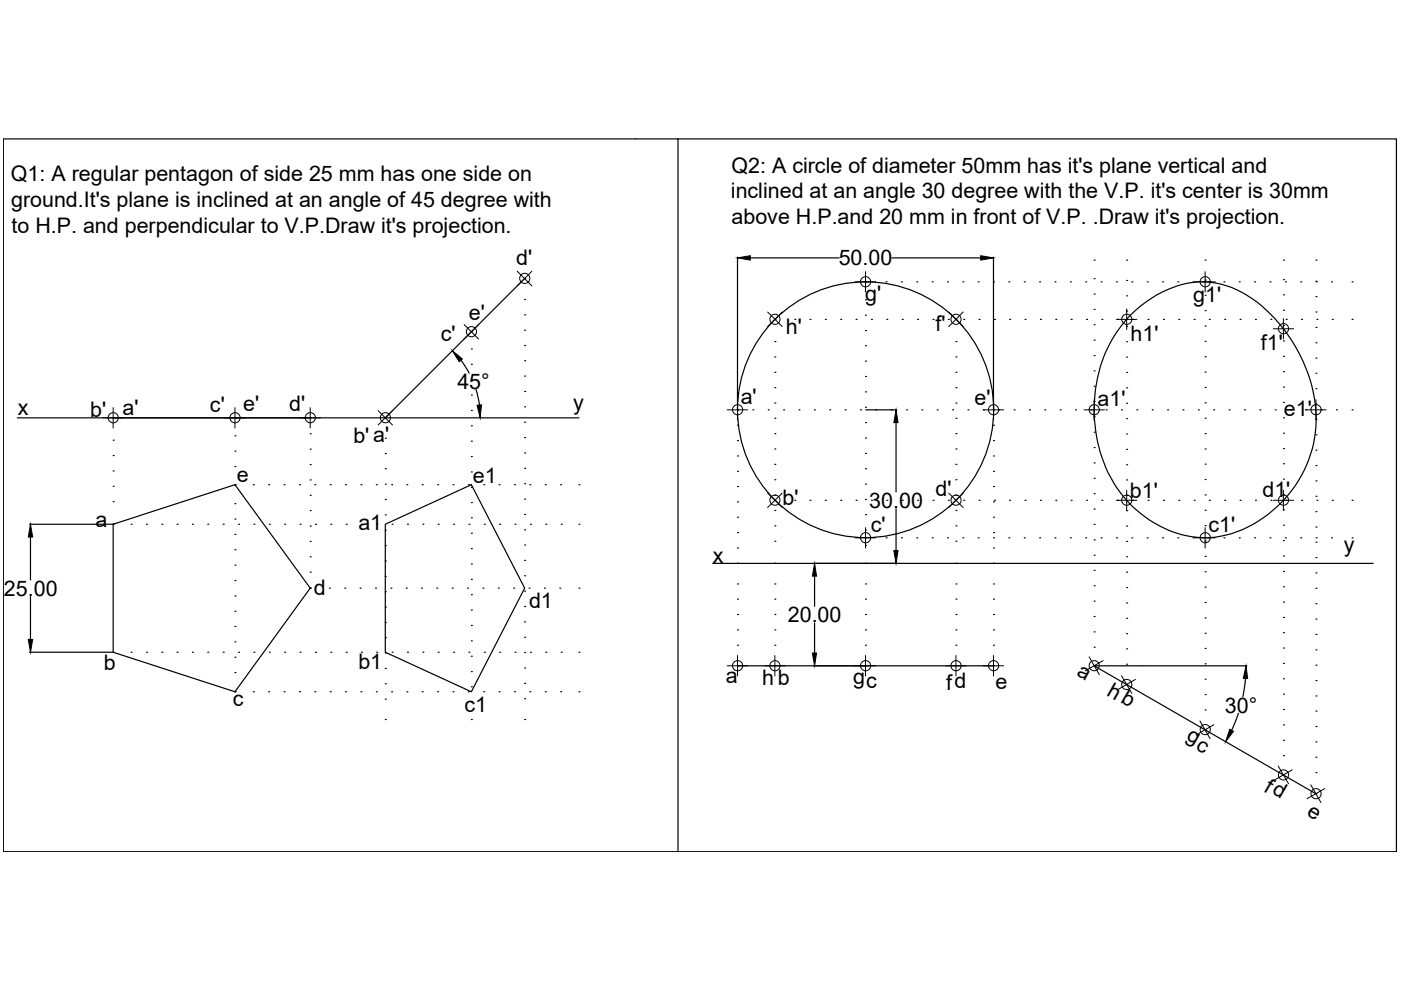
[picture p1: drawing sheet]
<svg xmlns="http://www.w3.org/2000/svg" width="297mm" height="210mm" viewBox="0 0 297 210" stroke-linecap="round" stroke-linejoin="round" font-family="sans-serif">
<!-- layer: 0 -->
<g fill="none" stroke="#000" stroke-width=".25">
<path d="M143.7 29.4h152.4v151.2h-295.4v-151.2h143v151.2M111.2 59h.1M111.2 59l-29.5 29.6M156.4 54.5v32.3M159.1 54.7h18.8M183.5 59.8h.1M187.9 59.8h.1M189.1 54.7h18.8M191.1 59.8h.1M194.4 59.8h.1M197.6 59.8h.1M200.9 59.8h.1"/>
<path d="M204.2 59.8h.1M207.4 59.8h.1M210.6 59.8h.1M210.6 54.5v32.3M213.9 59.8h.1M217.2 59.8h.1M220.4 59.8h.1M223.7 59.8h.1M226.9 59.8h.1M230.2 59.8h.1M232 55.1h.1M232 59.1h.1"/>
<path d="M233.5 59.8h.1M236.7 59.8h.1M238.9 55.1h.1M238.9 59.5h.1M240 59.8h.1M243.2 59.8h.1M246.5 59.8h.1M249.7 59.8h.1M253 59.8h.1M255.5 55.1h.1M255.5 59.4h.1M256.2 59.8h.1"/>
<path d="M259.5 59.8h.1M262.7 59.8h.1M266 59.8h.1M269.3 59.8h.1M272.1 55.1h.1M272.1 59.3h.1M272.5 59.8h.1M275.8 59.8h.1M279 55.1h.1M279 59.6h.1M279 59.8h.1M282.3 59.8h.1"/>
<path d="M286.7 59.8h.1M97.7 76.4l1.8 2.7M99.9 77.2h.1M99.9 74h.1M99.9 70.3h.1M111.2 79.7h.1M111.2 76.5h.1M111.2 73.3h.1M111.2 70h.1M111.2 66.7h.1M111.2 63.5h.1M164.3 78.9h.1"/>
<path d="M164.3 75.7h.1M164.3 72.4h.1M164.3 67.7h.1M168.5 67.7h.1M171.7 67.7h.1M175 67.7h.1M178.3 67.7h.1M181.5 67.7h.1M183.5 79.8h.1M183.5 76.6h.1M183.5 73.3h.1M183.5 70.1h.1"/>
<path d="M183.5 66.8h.1M183.5 63.6h.1M184.8 67.7h.1M188 67.7h.1M191.3 67.7h.1M194.5 67.7h.1M197.8 67.7h.1M201.1 67.7h.1M202.7 78.9h.1M202.7 75.7h.1M202.7 72.4h.1M202.7 67.7h.1"/>
<path d="M204.3 67.7h.1M207.6 67.7h.1M210.8 67.7h.1M214.1 67.7h.1M217.3 67.7h.1M220.6 67.7h.1M223.8 67.7h.1M227.1 67.7h.1M230.4 67.7h.1M232 62.3h.1M232 65.6h.1M232 68.9h.1"/>
<path d="M232 72.1h.1M232 75.4h.1M232 78.6h.1M233.6 67.7h.1M236.9 67.7h.1M238.9 62.7h.1M238.9 65.9h.1M238.9 69.2h.1M238.9 72.5h.1M238.9 75.7h.1M238.9 79h.1M239.3 67.3a23 23 0 0 1 15-7.5 20.6 20.6 0 0 1 15.1 6.9 32.4 32.4 0 0 1 9.6 23.8 25.9 25.9 0 0 1-21.4 23.4 22.9 22.9 0 0 1-20.1-9.5 30.8 30.8 0 0 1-4.2-26.6 27.1 27.1 0 0 1 6-10.5z"/>
<path d="M240.1 67.7h.1M243.4 67.7h.1M246.7 67.7h.1M249.9 67.7h.1M253.2 67.7h.1M255.5 62.6h.1M255.5 65.9h.1M255.5 69.1h.1M255.5 72.4h.1M255.5 75.6h.1M255.5 78.9h.1M256.4 67.7h.1"/>
<path d="M259.7 67.7h.1M262.9 67.7h.1M266.2 67.7h.1M269.4 67.7h.1M272.1 62.5h.1M272.1 65.8h.1M272.1 69h.1M272.1 72.3h.1M272.1 75.6h.1M272.1 78.8h.1M272.7 67.7h.1M276 67.7h.1"/>
<path d="M279 62.9h.1M279 66.2h.1M279 69.4h.1M279 72.7h.1M279 75.9h.1M279 79.1h.1M279.2 67.7h.1M282.5 67.7h.1M286.7 67.7h.1M3.7 88.6h119.1M24 88.6h.1M24 93.3h.1"/>
<path d="M24 96.6h.1M24 99.9h.1M49.8 88.6h.1M49.8 92.4h.1M49.8 95.7h.1M49.8 98.9h.1M65.8 88.6h.1M65.8 92h.1M65.8 95.2h.1M65.8 98.5h.1M81.7 99.4h.1M81.7 96.2h.1"/>
<path d="M81.7 92.9h.1M81.7 88.6h.1M99.9 96.8h.1M99.9 93.5h.1M99.9 90.3h.1M99.9 87h.1M99.9 83.8h.1M99.9 80.5h.1M100.9 82.6l.8 3.3M111.2 99.3h.1M111.2 96h.1M111.2 92.8h.1"/>
<path d="M111.2 89.5h.1M111.2 86.3h.1M111.2 83h.1M156.4 99.9h.1M156.4 96.7h.1M156.4 93.4h.1M156.4 90.2h.1M156.4 86.9h.1M159.6 86.9h.1M162.9 86.9h.1M164.3 98.5h.1M164.3 95.2h.1"/>
<path d="M164.3 91.9h.1M164.3 88.7h.1M164.3 85.5h.1M164.3 82.2h.1M166.1 86.9h.1M169.4 86.9h.1M172.7 86.9h.1M175.9 86.9h.1M179.2 86.9h.1M182.4 86.9h.1M183.5 99.4h.1M183.5 96.1h.1"/>
<path d="M183.5 92.9h.1M183.5 89.6h.1M183.5 86.3h.1M183.5 83.1h.1M183.5 86.9h6.6M185.7 86.9h.1M189 86.9h.1M190 89.6v14.7M192.2 86.9h.1M195.4 86.9h.1M198.7 86.9h.1M202 86.9h.1"/>
<path d="M202.7 98.5h.1M202.7 95.2h.1M202.7 91.9h.1M202.7 88.7h.1M202.7 85.5h.1M202.7 82.2h.1M205.2 86.9h.1M208.5 86.9h.1M210.6 99.9h.1M210.6 96.7h.1M210.6 93.4h.1M210.6 90.2h.1"/>
<path d="M210.6 86.9h.1M211.7 86.9h.1M215 86.9h.1M218.3 86.9h.1M221.5 86.9h.1M224.8 86.9h.1M228 86.9h.1M231.3 86.9h.1M232 81.9h.1M232 85.1h.1M232 88.4h.1M232 91.6h.1"/>
<path d="M232 94.9h.1M232 98.2h.1M234.6 86.9h.1M237.8 86.9h.1M238.9 82.2h.1M238.9 85.5h.1M238.9 88.8h.1M238.9 92h.1M238.9 95.3h.1M238.9 98.5h.1M241 86.9h.1M244.3 86.9h.1"/>
<path d="M247.6 86.9h.1M250.8 86.9h.1M254.1 86.9h.1M255.5 82.2h.1M255.5 85.4h.1M255.5 88.7h.1M255.5 91.9h.1M255.5 95.2h.1M255.5 98.4h.1M257.3 86.9h.1M260.6 86.9h.1M263.8 86.9h.1"/>
<path d="M267.1 86.9h.1M270.4 86.9h.1M272.1 82.1h.1M272.1 85.3h.1M272.1 88.6h.1M272.1 91.8h.1M272.1 95.1h.1M272.1 98.3h.1M273.6 86.9h.1M276.8 86.9h.1M279 82.4h.1M279 85.7h.1"/>
<path d="M279 88.9h.1M279 92.2h.1M279 95.4h.1M279 98.7h.1M280.1 86.9h.1M283.4 86.9h.1M286.7 86.9h.1M6.3 111.2h17.6M6.5 113.9v9.1M24 111.2l25.8-8.4 16 21.9-16 22-25.8-8.4zM24 103.1h.1M24 106.4h.1"/>
<path d="M24 111.2h.1M27.8 111.2h.1M31.1 111.2h.1M34.3 111.2h.1M37.5 111.2h.1M40.8 111.2h.1M44.1 111.2h.1M47.3 111.2h.1M49.8 102.8h.1M49.8 106.8h.1M49.8 110.1h.1M49.8 113.3h.1"/>
<path d="M49.8 116.6h.1M49.8 119.8h.1M50.6 111.2h.1M53.7 102.8h.1M53.8 111.2h.1M57 102.8h.1M57.1 111.2h.1M60.2 102.8h.1M60.4 111.2h.1M63.5 102.8h.1M63.6 111.2h.1M65.8 101.8h.1"/>
<path d="M65.8 105h.1M65.8 108.3h.1M65.8 111.5h.1M65.8 114.8h.1M65.8 118.1h.1M66.7 102.8h.1M66.9 111.2h.1M70 102.8h.1M70.1 111.2h.1M73.3 102.8h.1M73.4 111.2h.1M76.5 102.8h.1"/>
<path d="M76.7 111.2h.1M79.8 102.8h.1M79.9 111.2h.1M81.7 118.9h.1M81.7 115.7h.1M81.7 112.4h.1M81.7 109.2h.1M81.7 105.9h.1M81.7 102.6h.1M81.7 111.2l18.2-8.4 11.3 21.9-11.3 22-18.2-8.4zM83 102.8h.1M83.1 111.2h.1"/>
<path d="M86.3 102.8h.1M86.4 111.2h.1M89.5 102.8h.1M89.6 111.2h.1M92.8 102.8h.1M92.9 111.2h.1M96 102.8h.1M96.2 111.2h.1M99.3 102.8h.1M99.4 111.2h.1M99.9 119.6h.1M99.9 116.3h.1"/>
<path d="M99.9 113.1h.1M99.9 109.8h.1M99.9 106.6h.1M99.9 103.3h.1M99.9 100.1h.1M102.6 102.8h.1M102.7 111.2h.1M105.8 102.8h.1M105.9 111.2h.1M109.1 102.8h.1M109.2 111.2h.1M111.2 118.8h.1"/>
<path d="M111.2 115.6h.1M111.2 112.3h.1M111.2 109.1h.1M111.2 105.8h.1M111.2 102.6h.1M112.3 102.8h.1M112.5 111.2h.1M115.6 102.8h.1M115.7 111.2h.1M118.9 102.8h.1M119 111.2h.1M122.8 102.8h.1"/>
<path d="M122.8 111.2h.1M151.1 119.5h140.1M156.4 119.5h.1M156.4 116.2h.1M156.4 112.9h.1M156.4 109.7h.1M156.4 106.4h.1M156.4 103.2h.1M164.3 119.5h.1M164.3 114.8h.1M164.3 111.5h.1M164.3 108.2h.1"/>
<path d="M164.3 105h.1M164.3 101.7h.1M164.3 106.1h.1M168.5 106.1h.1M171.7 106.1h.1M175 106.1h.1M178.3 106.1h.1M181.5 106.1h.1M183.5 119.5h.1M183.5 115.6h.1M183.5 112.4h.1M183.5 109.1h.1"/>
<path d="M183.5 105.9h.1M183.5 102.6h.1M183.5 114h.1M184.8 106.1h.1M187.9 114h.1M188 106.1h.1M190 107.9v8.8M191.1 114h.1M191.3 106.1h.1M194.4 114h.1M194.5 106.1h.1M197.6 114h.1"/>
<path d="M197.8 106.1h.1M200.9 114h.1M201.1 106.1h.1M202.7 119.5h.1M202.7 114.8h.1M202.7 111.5h.1M202.7 108.2h.1M202.7 105h.1M202.7 101.7h.1M204.2 114h.1M204.3 106.1h.1M207.4 114h.1"/>
<path d="M207.6 106.1h.1M210.6 119.5h.1M210.6 116.2h.1M210.6 112.9h.1M210.6 109.7h.1M210.6 106.4h.1M210.6 103.2h.1M210.6 114h.1M210.8 106.1h.1M213.9 114h.1M214.1 106.1h.1M217.2 114h.1"/>
<path d="M217.3 106.1h.1M220.4 114h.1M220.6 106.1h.1M223.7 114h.1M223.8 106.1h.1M226.9 114h.1M227.1 106.1h.1M230.2 114h.1M230.4 106.1h.1M232 101.4h.1M232 104.7h.1M232 107.9h.1"/>
<path d="M232 111.2h.1M232 114.5h.1M232 117.7h.1M233.5 114h.1M233.6 106.1h.1M236.7 114h.1M236.9 106.1h.1M238.9 101.8h.1M238.9 105h.1M238.9 108.3h.1M238.9 111.5h.1M238.9 114.8h.1"/>
<path d="M238.9 118.1h.1M240 114h.1M240.1 106.1h.1M243.2 114h.1M243.4 106.1h.1M246.5 114h.1M246.7 106.1h.1M249.7 114h.1M249.9 106.1h.1M253 114h.1M253.2 106.1h.1M255.5 101.7h.1"/>
<path d="M255.5 104.9h.1M255.5 108.2h.1M255.5 111.4h.1M255.5 114.7h.1M255.5 118h.1M256.2 114h.1M256.4 106.1h.1M259.5 114h.1M259.7 106.1h.1M262.7 114h.1M262.9 106.1h.1M266 114h.1"/>
<path d="M266.2 106.1h.1M269.3 114h.1M269.4 106.1h.1M272.1 101.6h.1M272.1 104.8h.1M272.1 108.1h.1M272.1 111.4h.1M272.1 114.6h.1M272.1 117.9h.1M272.5 114h.1M272.7 106.1h.1M275.8 114h.1"/>
<path d="M276 106.1h.1M279 102h.1M279 105.2h.1M279 108.5h.1M279 111.7h.1M279 115h.1M279 118.2h.1M279 114h.1M279.2 106.1h.1M282.3 114h.1M282.5 106.1h.1M286.7 106.1h.1"/>
<path d="M286.7 114h.1M6.3 138.3h17.6M6.5 126.5v9.1M24 138.3h.1M27.8 138.3h.1M31.1 138.3h.1M34.3 138.3h.1M37.5 138.3h.1M40.8 138.3h.1M44.1 138.3h.1M47.3 138.3h.1M49.8 123.1h.1"/>
<path d="M49.8 126.4h.1M49.8 129.6h.1M49.8 132.8h.1M49.8 136.1h.1M49.8 139.3h.1M50.6 138.3h.1M53.8 138.3h.1M57.1 138.3h.1M60.4 138.3h.1M63.6 138.3h.1M65.8 121.3h.1M65.8 124.7h.1"/>
<path d="M66.9 138.3h.1M69.8 124.7h.1M70.1 138.3h.1M73.1 124.7h.1M73.4 138.3h.1M76.4 124.7h.1M76.7 138.3h.1M79.6 124.7h.1M79.9 138.3h.1M81.7 138.5h.1M81.7 135.2h.1M81.7 132h.1"/>
<path d="M81.7 128.7h.1M81.7 125.5h.1M81.7 122.2h.1M82.9 124.7h.1M83.1 138.3h.1M86.1 124.7h.1M86.4 138.3h.1M89.4 124.7h.1M89.6 138.3h.1M92.6 124.7h.1M92.9 138.3h.1M95.9 124.7h.1"/>
<path d="M96.2 138.3h.1M99.1 124.7h.1M99.4 138.3h.1M99.9 139.1h.1M99.9 135.9h.1M99.9 132.6h.1M99.9 129.4h.1M99.9 126.1h.1M99.9 122.8h.1M102.4 124.7h.1M102.7 138.3h.1M105.6 124.7h.1"/>
<path d="M105.9 138.3h.1M108.9 124.7h.1M109.2 138.3h.1M111.2 138.4h.1M111.2 135.1h.1M111.2 131.9h.1M111.2 128.6h.1M111.2 125.3h.1M111.2 122.1h.1M112.2 124.7h.1M112.5 138.3h.1M115.4 124.7h.1"/>
<path d="M115.7 138.3h.1M118.7 124.7h.1M119 138.3h.1M122.8 124.7h.1M122.8 138.3h.1M156.4 136.8h.1M156.4 133.5h.1M156.4 130.3h.1M156.4 127h.1M156.4 123.8h.1M164.3 136.8h.1M164.3 133.5h.1"/>
<path d="M164.3 130.3h.1M164.3 127h.1M164.3 123.8h.1M172.7 122.2v6.4M172.7 132.1v6.4M183.5 136.8h.1M183.5 133.5h.1M183.5 130.3h.1M183.5 127h.1M183.5 123.8h.1M202.7 136.8h.1M202.7 133.5h.1"/>
<path d="M202.7 130.3h.1M202.7 127h.1M202.7 123.8h.1M210.6 136.8h.1M210.6 133.5h.1M210.6 130.3h.1M210.6 127h.1M210.6 123.8h.1M232 120.9h.1M232 124.2h.1M232 127.5h.1M232 130.7h.1"/>
<path d="M232 134h.1M232 137.2h.1M238.9 121.3h.1M238.9 124.6h.1M238.9 127.8h.1M238.9 131.1h.1M238.9 134.4h.1M238.9 137.6h.1M255.5 121.2h.1M255.5 124.5h.1M255.5 127.7h.1M255.5 131h.1"/>
<path d="M255.5 134.3h.1M255.5 137.5h.1M272.1 121.1h.1M272.1 124.4h.1M272.1 127.7h.1M272.1 130.9h.1M272.1 134.1h.1M272.1 137.4h.1M279 121.5h.1M279 124.7h.1M279 128h.1M279 131.3h.1"/>
<path d="M279 134.5h.1M279 137.8h.1M49.8 142.6h.1M49.8 146.7h.1M53.7 146.7h.1M57 146.7h.1M60.2 146.7h.1M63.5 146.7h.1M66.7 146.7h.1M70 146.7h.1M73.3 146.7h.1M76.5 146.7h.1"/>
<path d="M79.8 146.7h.1M81.7 152.6h.1M81.7 148.2h.1M81.7 145h.1M81.7 141.7h.1M83 146.7h.1M86.3 146.7h.1M89.5 146.7h.1M92.8 146.7h.1M96 146.7h.1M99.3 146.7h.1M99.9 152.6h.1"/>
<path d="M99.9 148.9h.1M99.9 145.6h.1M99.9 142.4h.1M102.6 146.7h.1M105.8 146.7h.1M109.1 146.7h.1M111.2 152.6h.1M111.2 148.2h.1M111.2 144.9h.1M111.2 141.6h.1M112.3 146.7h.1M115.6 146.7h.1"/>
<path d="M118.9 146.7h.1M122.8 146.7h.1M156.4 141.2h.1M156.4 141.2h54.2M164.3 141.2h.1M183.5 141.2h.1M202.7 141.2h.1M210.6 141.2h.1M232 141.2h.1M232 141.2h32.4M232 141.2l47 27.1M238.9 140.8h.1"/>
<path d="M238.9 145.1h.1M255.5 140.7h.1M255.5 144h.1M255.5 147.3h.1M255.5 150.5h.1M255.5 154.7h.1M262.6 151.2l-1.5 3.6M264.1 143.9l-.6 3.8M272.1 140.7h.1M272.1 143.9h.1M272.1 147.2h.1M272.1 150.4h.1"/>
<path d="M272.1 153.7h.1M272.1 157h.1M279 141h.1M279 144.3h.1M279 147.6h.1M279 150.8h.1M279 154h.1M279 157.3h.1M272.1 160.2h.1M272.1 164.3h.1M279 160.6h.1M279 163.8h.1"/>
<path d="M279 168.3h.1"/>
<circle cx="183.5" cy="86.9" r="27.1"/>
</g>
<g fill="none" stroke="#000" stroke-width=".21">
<path d="M109.7 57.5l3.1 3.1M112.8 57.5l-3.1 3.1M181.3 59.8h4.4M183.5 57.6v4.3M253.3 59.8h4.4M255.5 57.6v4.3M98.4 68.8l3.1 3.1M101.5 68.8l-3.1 3.1M162.8 66.2l3 3M165.8 66.2l-3 3M201.2 66.2l3 3M204.2 66.2l-3 3"/>
<path d="M236.7 67.7h4.3M238.9 65.5v4.4M269.9 69.7h4.4M272.1 67.5v4.4M21.8 88.6h4.3M24 86.4v4.3M47.6 88.6h4.4M49.8 86.4v4.3M63.6 88.6h4.3M65.8 86.4v4.3M80.2 87.1l3 3M83.2 87.1l-3 3"/>
<path d="M154.2 86.9h4.3M156.4 84.7v4.4M208.4 86.9h4.4M210.6 84.7v4.4M229.8 86.9h4.4M232 84.7v4.4M276.8 86.9h4.4M279 84.7v4.4M162.8 104.5l3 3.1M165.8 104.5l-3 3.1M181.3 114h4.4M183.5 111.9v4.3"/>
<path d="M201.2 104.5l3 3.1M204.2 104.5l-3 3.1M236.7 106.1h4.3M238.9 103.9v4.3M253.3 114h4.4M255.5 111.9v4.3M269.9 106.1h4.4M272.1 103.9v4.3M156.4 139v4.3M164.3 139v4.3M183.5 139v4.3M202.7 139v4.3"/>
<path d="M210.6 139v4.3M230.9 139.3l2.2 3.7M154.2 141.2h4.3M162.1 141.2h4.4M181.3 141.2h4.4M200.5 141.2h4.3M208.4 141.2h4.4M233.9 140.1l-3.8 2.1M237.8 143.2l2.2 3.8M240.7 144l-3.7 2.2M254.4 152.9l2.2 3.7M257.4 153.7l-3.8 2.1"/>
<path d="M271 162.4l2.2 3.8M274 163.2l-3.8 2.2M277.9 166.4l2.2 3.8M280.9 167.2l-3.8 2.2"/>
<circle cx="111.3" cy="59" r="1.08"/>
<circle cx="183.5" cy="59.7" r="1.08"/>
<circle cx="255.5" cy="59.7" r="1.08"/>
<circle cx="100" cy="70.3" r="1.08"/>
<circle cx="164.3" cy="67.7" r="1.08"/>
<circle cx="202.7" cy="67.7" r="1.08"/>
<circle cx="238.9" cy="67.7" r="1.08"/>
<circle cx="272.1" cy="69.7" r="1.08"/>
<circle cx="24" cy="88.6" r="1.08"/>
<circle cx="49.8" cy="88.6" r="1.08"/>
<circle cx="65.8" cy="88.6" r="1.08"/>
<circle cx="81.7" cy="88.6" r="1.08"/>
<circle cx="156.4" cy="86.9" r="1.08"/>
<circle cx="210.7" cy="86.9" r="1.08"/>
<circle cx="232" cy="86.9" r="1.08"/>
<circle cx="279" cy="86.9" r="1.08"/>
<circle cx="164.3" cy="106.1" r="1.08"/>
<circle cx="183.5" cy="114" r="1.08"/>
<circle cx="202.7" cy="106.1" r="1.08"/>
<circle cx="238.9" cy="106.1" r="1.08"/>
<circle cx="255.5" cy="114" r="1.08"/>
<circle cx="272.1" cy="106.1" r="1.08"/>
<circle cx="156.4" cy="141.1" r="1.08"/>
<circle cx="164.3" cy="141.1" r="1.08"/>
<circle cx="183.5" cy="141.1" r="1.08"/>
<circle cx="202.7" cy="141.1" r="1.08"/>
<circle cx="210.7" cy="141.1" r="1.08"/>
<circle cx="232" cy="141.1" r="1.08"/>
<circle cx="238.9" cy="145.1" r="1.08"/>
<circle cx="255.5" cy="154.7" r="1.08"/>
<circle cx="272.1" cy="164.3" r="1.08"/>
<circle cx="279" cy="168.3" r="1.08"/>
</g>
<path d="M156.4 54.7l2.7-.5v.9zM207.9 54.2l2.7 .5-2.7 .4zM95.9 74.4l2.1 1.7-.6 .6zM101.2 85.9l.9-.1-.3 2.8zM190 86.9l.4 2.7h-.9zM6.5 111.2l.4 2.7h-.9zM189.5 116.7h.9l-.4 2.8zM6 135.6h.9l-.4 2.7zM172.2 138.5h.9l-.4 2.7zM172.7 119.5l.4 2.7h-.9zM260.7 154.6l.8 .5-1.6 2.2zM264.2 141.2l.3 2.7-.9-.1z" fill="#000" stroke="#000" stroke-width=".21"/>
<g font-size="4.5">
<text x="2.3" y="38.4">Q1: A regular pentagon of side 25 mm has one side on</text>
<text x="155.1" y="36.6">Q2: A circle of diameter 50mm has it's plane vertical and</text>
<text x="2.4" y="43.9">ground.It's plane is inclined at an angle of 45 degree with</text>
<text x="155" y="42.1">inclined at an angle 30 degree with the V.P. it's center is 30mm</text>
<text x="155.1" y="47.6">above H.P.and 20 mm in front of V.P. .Draw it's projection.</text>
<text x="2.4" y="49.3">to H.P. and perpendicular to V.P.Draw it's projection.</text>
<text x="109.4" y="56.2">d'</text>
<text x="177.8" y="56.3">50.00</text>
<text x="183.5" y="63.8">g'</text>
<text x="253" y="64">g1'</text>
<text x="99.4" y="67.8">e'</text>
<text x="166.6" y="70.7">h'</text>
<text x="198.3" y="70.3">f'</text>
<text x="93.5" y="72.2">c'</text>
<text x="239.7" y="72.2">h1'</text>
<text x="267.3" y="74.2">f1'</text>
<text x="97" y="82.5">45°</text>
<text x="3.8" y="88">x</text>
<text x="19.1" y="88.5">b'</text>
<text x="26" y="88">a'</text>
<text x="44.5" y="87.3">c'</text>
<text x="51.5" y="87.1">e'</text>
<text x="61.3" y="87.2">d'</text>
<text x="121.5" y="87">y</text>
<text x="157" y="85.7">a'</text>
<text x="206.6" y="85.9">e'</text>
<text x="232.7" y="86">a1'</text>
<text x="272.2" y="88.2">e1'</text>
<text x="74.9" y="93.9">b' a'</text>
<text x="50.2" y="102.1">e</text>
<text x="100.3" y="102.4">e1</text>
<text x="165.9" y="107.2">b'</text>
<text x="184.3" y="107.7">30.00</text>
<text x="198.4" y="105.1">d'</text>
<text x="239.6" y="105.6">b1'</text>
<text x="267.7" y="105.4">d1'</text>
<text x="20.3" y="111.8">a</text>
<text x="76" y="112.3">a1</text>
<text x="184.6" y="112.8">c'</text>
<text x="256.2" y="112.8">c1'</text>
<text x="151.1" y="119.5">x</text>
<text x="284.9" y="117.1">y</text>
<text x=".8" y="126.3">25.00</text>
<text x="66.5" y="126.2">d</text>
<text x="112.2" y="128.9">d1</text>
<text x="167" y="131.9">20.00</text>
<text x="22" y="142.1">b</text>
<text x="76" y="141.8">b1</text>
<text x="228.1" y="143" transform="rotate(30 228.1 143)">a</text>
<text x="49.3" y="149.6">c</text>
<text x="153.9" y="144.7">a</text>
<text x="161.6" y="145.2">h b</text>
<text x="180.9" y="145">gc</text>
<text x="200.6" y="146.3">fd</text>
<text x="211.1" y="146.1">e</text>
<text x="234.5" y="147.3" transform="rotate(30 234.5 147.3)">h b</text>
<text x="98.5" y="150.9">c1</text>
<text x="259.7" y="151.1">30°</text>
<text x="251.3" y="156.8" transform="rotate(30 251.3 156.8)">gc</text>
<text x="267.7" y="167.7" transform="rotate(30 267.7 167.7)">fd</text>
<text x="276.9" y="172.8" transform="rotate(30 276.9 172.8)">e</text>
</g>
</svg>
